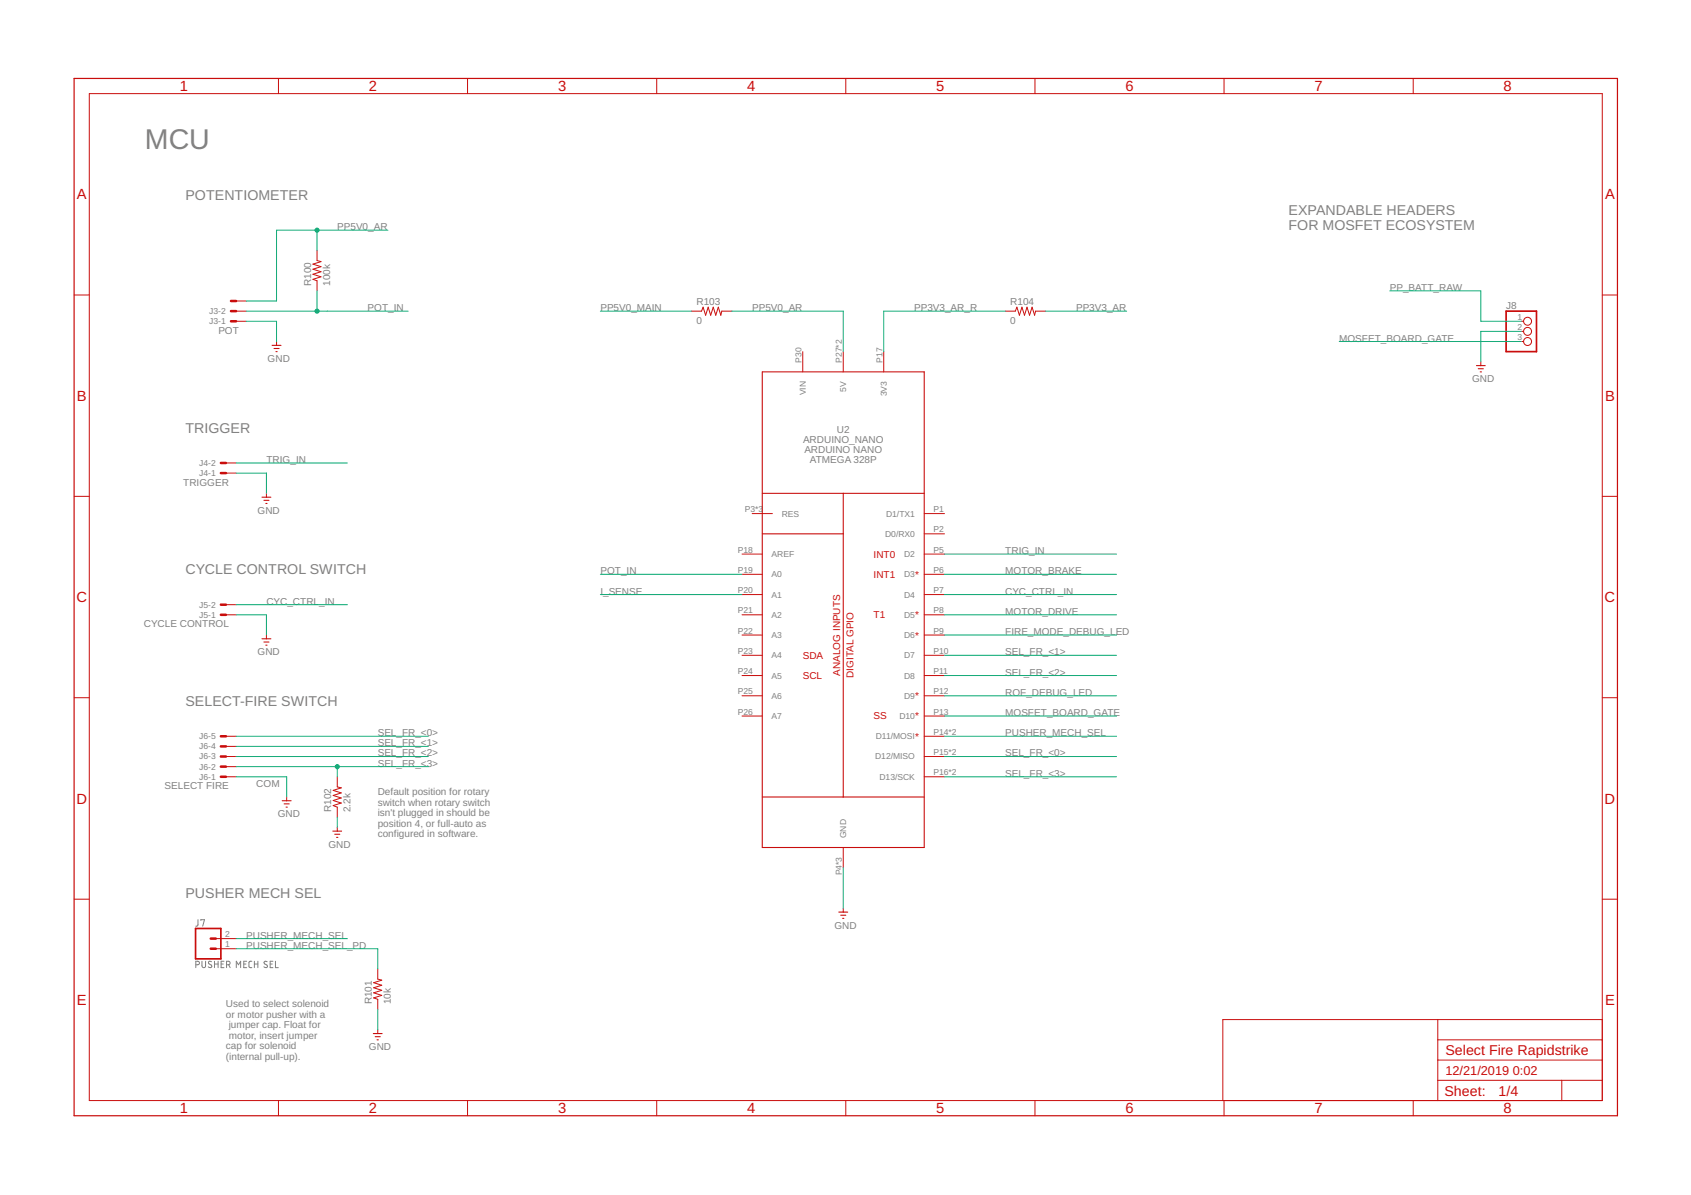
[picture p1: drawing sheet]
<svg xmlns="http://www.w3.org/2000/svg" width="297mm" height="210mm" viewBox="0 0 297 210" stroke-linecap="round" stroke-linejoin="round" font-family="sans-serif">
<g fill="none" stroke="#808080" stroke-width=".18">
<path d="M34.4 169.5l.6-.1v-.4l-.6-.2v1.2M34.8 161.5v1l-.4 .2M35.3 161.7v-.2h.6l-.3 1.2M35.5 168.8v.9l.2 .3 .4-.2v-1M37.1 168.9l-.3-.1-.2 .3 .6 .5a.32 .32 0 0 1-.2 .4 .32 .32 0 0 1-.4-.2M37.7 168.8v1.2M37.7 169.3h.6M38.3 168.8v1.2M38.8 169.3h.4M39.3 168.8h-.5v1.2h.5M39.8 169.5h.3a.31 .31 0 0 0 .3-.3 .31 .31 0 0 0-.3-.4h-.3v1.2M40.2 169.5l.2 .5"/>
<path d="M41.5 170v-1.2l.4 .7 .4-.7v1.2M42.8 169.3h.4M43.3 168.8h-.5v1.2h.5M44.2 168.8l-.3 .1-.2 .2 .1 .8 .4 .1M44.7 169.3h.6M44.7 168.8v1.2M45.3 168.8v1.2M46.9 168.9l-.4-.1-.1 .3 .5 .5a.32 .32 0 0 1-.1 .4 .32 .32 0 0 1-.4-.2M47.5 169.3h.3M47.9 168.8h-.4v1.2h.4M48.4 168.8v1.2h.5"/>
</g>
<g fill="none" stroke="#c90d0c" stroke-width=".18">
<path d="M15.7 16.4h265.8v176.9h-265.8zM48.9 13.8v2.6M82.1 13.8v2.6M115.4 13.8v2.6M148.6 13.8v2.6M181.8 13.8v2.6M215 13.8v2.6M248.2 13.8v2.6M13 51.8h2.7M41.5 56.4h1.7M41.5 54.7h1.7M41.5 52.9h1.7"/>
<path d="M48.6 60v.7M55.7 44v1.8l.7 .2-1.4 .4 1.4 .4-1.4 .5 1.4 .4-1.4 .5 1.4 .4-1.4 .5 .7 .2v1.8M121.5 54.7h1.7l.3-.7 .5 1.4 .4-1.4 .4 1.4 .5-1.4 .4 1.4 .5-1.4 .4 1.4 .2-.7h1.8M176.6 54.7h1.8l.2-.7 .5 1.4 .4-1.4 .5 1.4 .4-1.4 .4 1.4 .5-1.4 .4 1.4 .2-.7h1.8M267.2 56.4h.4M267.2 58.2h.4M267.2 60h.4M281.5 51.8h2.6M141 61.8v3.5M148.1 61.8v3.5M155.2 61.8v3.5M260.1 63.5v.7"/>
<path d="M13 87.2h2.7M39.7 81.3h1.8M39.7 83.1h1.8M46.8 86.7v.6M130.3 97.3h3.6M132.1 90.2h3.6M162.3 97.3h3.6M162.3 90.2h3.6M162.3 93.8h3.6M281.5 87.2h2.6M39.7 108h1.8M39.7 106.2h1.8"/>
<path d="M46.8 111.5v.7M130.3 100.9h3.6M130.3 104.4h3.6M130.3 108h3.6M130.3 111.5h3.6M130.3 115.1h3.6M130.3 118.7h3.6M162.3 100.9h3.6M162.3 104.4h3.6M162.3 108h3.6M162.3 111.5h3.6M162.3 115.1h3.6"/>
<path d="M162.3 118.7h3.6M13 122.6h2.7M39.7 129.3h1.8M39.7 132.9h1.8M39.7 136.4h1.8M39.7 134.7h1.8M39.7 131.1h1.8M50.4 140v.7M59.2 136.4v1.8l.7 .2-1.4 .4 1.4 .5-1.4 .4 1.4 .5-1.4 .4 1.4 .5-1.4 .4 .7 .3v1.8M130.3 122.2h3.6M130.3 125.8h3.6M162.3 122.2h3.6"/>
<path d="M162.3 125.8h3.6M162.3 129.3h3.6M162.3 132.9h3.6M162.3 136.4h3.6M281.5 122.6h2.6M13 157.9h2.7M59.2 145.3v.7M148.1 148.9v3.5M148.1 159.5v.7M281.5 157.9h2.6M37.9 166.6h3.6M37.9 164.9h3.6"/>
<path d="M66.4 170.2v1.8l.7 .2-1.5 .4 1.5 .5-1.5 .4 1.5 .4-1.5 .5 1.5 .4-1.5 .5 .8 .2v1.8M252.6 179.1v14.2M281.5 179.1h-66.7v14.2M48.9 193.3v2.7M66.4 180.9v.6M82.1 193.3v2.7M115.4 193.3v2.7M148.6 193.3v2.7M181.8 193.3v2.7M215 193.3v2.7M248.2 193.3v2.7M252.6 189.8h28.9"/>
<path d="M252.6 186.2h28.9M252.6 182.6h28.9M274.3 189.8v3.5"/>
<circle cx="268.3" cy="58.2" r=".7"/>
<circle cx="268.3" cy="56.4" r=".7"/>
<circle cx="268.3" cy="60" r=".7"/>
</g>
<path d="M13 13.8h271.1v182.2h-271.1z" fill="none" stroke="#c90d0c" stroke-width=".21"/>
<g fill="none" stroke="#c90d0c" stroke-width=".19">
<path d="M47.8 60.7h1.6M48.1 61.2h.9M48.5 61.8h.2M133.9 65.3h28.4v83.6h-28.4zM259.4 64.2h1.5M259.7 64.8h.9M260 65.3h.2M46 87.3h1.6M46.4 87.9h.8M46.7 88.4h.2M133.9 93.8h14.2M133.9 86.7h28.4"/>
<path d="M148.1 86.7v53.3M46 112.2h1.6M46.4 112.8h.8M46.7 113.3h.2M133.9 140h28.4M49.6 140.7h1.5M49.9 141.2h.9M50.2 141.8h.3M58.5 146h1.5M58.8 146.5h.9M59.1 147.1h.3M147.3 160.2h1.6"/>
<path d="M147.7 160.8h.9M148 161.3h.2M65.6 181.5h1.5M65.9 182.1h.9M66.2 182.6h.3"/>
</g>
<g fill="none" stroke="#c90d0c" stroke-width=".44">
<path d="M40.6 56.4h.9M40.6 54.7h.9M40.6 52.9h.9M38.8 81.3h.9M38.8 83.1h.9M38.8 106.2h.9M38.8 108h.9M38.8 136.4h.9M38.8 134.7h.9M38.8 132.9h.9M38.8 131.1h.9M38.8 129.3h.9"/>
<path d="M37 164.9h.9M37 166.6h.9"/>
</g>
<path d="M264.6 54.7h5.3v7.1h-5.3zM34.4 163.1h4.4v5.3h-4.4z" fill="none" stroke="#c90d0c" stroke-width=".3"/>
<g fill="none" stroke="#0dab76" stroke-width=".18">
<path d="M43.2 54.7h28.5M43.2 56.4h5.4v3.6M55.7 40.4v3.6M55.7 51.1v3.6M68.1 40.4h-19.5v12.5h-5.4M105.5 54.7h16M128.6 54.7h19.5v7.1M176.6 54.7h-21.4v7.1M183.7 54.7h14.2M235.2 60h32M244.1 51.1h16v5.3h7.1M267.2 58.2h-7.1v5.3"/>
<path d="M41.5 81.3h19.5M41.5 83.1h5.3v3.6M165.9 97.3h30.2M41.5 106.2h19.5M41.5 108h5.3v3.5M105.5 100.9h24.8M105.5 104.4h24.8M165.9 100.9h30.2M165.9 104.4h30.2M165.9 108h30.2M165.9 118.7h30.2M165.9 115.1h30.2"/>
<path d="M165.9 111.5h30.2M41.5 134.7h33.7M41.5 136.4h8.9v3.6M41.5 132.9h33.7M41.5 131.1h33.7M41.5 129.3h33.7M59.2 134.7v1.7M165.9 136.4h30.2M165.9 132.9h30.2M165.9 129.3h30.2M165.9 125.8h30.2M165.9 122.2h30.2"/>
<path d="M59.2 143.6v1.7M148.1 152.4v7.1M41.5 166.6h24.9v3.6M41.5 164.9h19.5M66.4 177.3v3.6"/>
</g>
<g fill="#0dab76" stroke="#0dab76" stroke-width=".18">
<circle cx="55.7" cy="54.7" r=".36"/>
<circle cx="59.2" cy="134.7" r=".36"/>
<circle cx="55.7" cy="40.4" r=".36"/>
</g>
<text font-size="5" fill="#808080" x="25.5" y="26.2">MCU</text>
<g font-size="2.6" fill="#c90d0c">
<text x="31.6" y="16">1</text>
<text x="64.8" y="16">2</text>
<text x="98" y="16">3</text>
<text x="131.2" y="16">4</text>
<text x="164.5" y="16">5</text>
<text x="197.7" y="16">6</text>
<text x="230.9" y="16">7</text>
<text x="264.1" y="16">8</text>
<text x="13.5" y="35">A</text>
<text x="281.9" y="35">A</text>
<text x="13.5" y="70.4">B</text>
<text x="281.9" y="70.4">B</text>
<text x="13.4" y="105.8">C</text>
<text x="281.9" y="105.8">C</text>
<text x="13.4" y="141.2">D</text>
<text x="281.9" y="141.2">D</text>
<text x="13.5" y="176.5">E</text>
<text x="281.9" y="176.5">E</text>
<text x="31.6" y="195.6">1</text>
<text x="64.8" y="195.6">2</text>
<text x="98" y="195.6">3</text>
<text x="131.2" y="195.6">4</text>
<text x="164.5" y="195.6">5</text>
<text x="197.7" y="195.6">6</text>
<text x="230.9" y="195.6">7</text>
<text x="264.1" y="195.6">8</text>
</g>
<g font-size="2.5" fill="#808080">
<text x="32.6" y="35.1">POTENTIOMETER</text>
<text x="226.3" y="37.8">EXPANDABLE HEADERS</text>
<text x="226.3" y="40.4">FOR MOSFET ECOSYSTEM</text>
<text x="32.6" y="76">TRIGGER</text>
<text x="32.6" y="100.9">CYCLE CONTROL SWITCH</text>
<text x="32.6" y="124">SELECT-FIRE SWITCH</text>
<text x="32.6" y="157.8">PUSHER MECH SEL</text>
</g>
<g font-size="2.5" fill="#c90d0c">
<text x="253.9" y="185.3">Select Fire Rapidstrike</text>
<text x="253.7" y="192.5">Sheet:</text>
<text x="263.2" y="192.4">1/4</text>
</g>
<g font-size="2.2" fill="#c90d0c">
<text x="253.9" y="188.9">12/21/2019</text>
<text x="265.7" y="188.9">0:02</text>
</g>
<g font-size="1.8" fill="#808080">
<text x="59.2" y="40.4">PP5V0_AR</text>
<text x="54.6" y="50.2" transform="rotate(-90 54.6 50.2)">R100</text>
<text x="58" y="50.2" transform="rotate(-90 58 50.2)">100k</text>
<text x="122.3" y="53.6">R103</text>
<text x="177.5" y="53.6">R104</text>
<text x="244.1" y="51.1">PP_BATT_RAW</text>
<text x="38.4" y="58.7">POT</text>
<text x="64.6" y="54.7">POT_IN</text>
<text x="105.5" y="54.7">PP5V0_MAIN</text>
<text x="122.3" y="57">0</text>
<text x="132.1" y="54.7">PP5V0_AR</text>
<text x="160.6" y="54.7">PP3V3_AR_R</text>
<text x="177.5" y="57">0</text>
<text x="189" y="54.7">PP3V3_AR</text>
<text x="235.2" y="60">MOSFET_BOARD_GATE</text>
<text x="264.6" y="54.2">J8</text>
<text x="47" y="63.5">GND</text>
<text x="258.6" y="67.1">GND</text>
<text x="141.1" y="77.8">ARDUINO_NANO</text>
<text x="147" y="76">U2</text>
<text x="46.8" y="81.3">TRIG_IN</text>
<text x="141.3" y="79.5">ARDUINO NANO</text>
<text x="142.2" y="81.3">ATMEGA 328P</text>
<text x="32.2" y="85.3">TRIGGER</text>
<text x="45.2" y="90.2">GND</text>
<text x="105.5" y="100.9">POT_IN</text>
<text x="176.6" y="97.3">TRIG_IN</text>
<text x="176.6" y="100.9">MOTOR_BRAKE</text>
<text x="46.8" y="106.2">CYC_CTRL_IN</text>
<text x="105.5" y="104.4">I_SENSE</text>
<text x="176.6" y="104.4">CYC_CTRL_IN</text>
<text x="176.6" y="108">MOTOR_DRIVE</text>
<text x="25.3" y="110.2">CYCLE CONTROL</text>
<text x="176.6" y="111.5">FIRE_MODE_DEBUG_LED</text>
<text x="45.2" y="115.1">GND</text>
<text x="176.6" y="118.7">SEL_FR_&lt;2&gt;</text>
<text x="176.6" y="115.1">SEL_FR_&lt;1&gt;</text>
<text x="176.6" y="125.8">MOSFET_BOARD_GATE</text>
<text x="176.6" y="122.2">ROF_DEBUG_LED</text>
<text x="66.4" y="131.1">SEL_FR_&lt;1&gt;</text>
<text x="66.4" y="129.3">SEL_FR_&lt;0&gt;</text>
<text x="176.6" y="129.3">PUSHER_MECH_SEL</text>
<text x="66.4" y="134.7">SEL_FR_&lt;3&gt;</text>
<text x="66.4" y="132.9">SEL_FR_&lt;2&gt;</text>
<text x="176.6" y="136.4">SEL_FR_&lt;3&gt;</text>
<text x="176.6" y="132.9">SEL_FR_&lt;0&gt;</text>
<text x="28.9" y="138.7">SELECT FIRE</text>
<text x="45" y="138.2">COM</text>
<text x="48.8" y="143.5">GND</text>
<text x="58.2" y="142.7" transform="rotate(-90 58.2 142.7)">R102</text>
<text x="61.6" y="142.7" transform="rotate(-90 61.6 142.7)">2.2k</text>
<text x="66.4" y="139.6">Default position for rotary</text>
<text x="66.4" y="141.5">switch when rotary switch</text>
<text x="66.4" y="143.4">isn't plugged in should be</text>
<text x="57.7" y="148.9">GND</text>
<text x="66.4" y="145.2">position 4, or full-auto as</text>
<text x="66.4" y="147.1">configured in software.</text>
<text x="43.2" y="164.9">PUSHER_MECH_SEL</text>
<text x="43.2" y="166.7">PUSHER_MECH_SEL_PD</text>
<text x="146.6" y="163.1">GND</text>
<text x="39.7" y="176.9">Used to select solenoid</text>
<text x="39.7" y="178.8">or motor pusher with a</text>
<text x="65.3" y="176.4" transform="rotate(-90 65.3 176.4)">R101</text>
<text x="68.7" y="176.4" transform="rotate(-90 68.7 176.4)">10k</text>
<text x="39.7" y="184.3">cap for solenoid</text>
<text x="40.2" y="180.6">jumper cap. Float for</text>
<text x="40.2" y="182.5">motor, insert jumper</text>
<text x="64.8" y="184.4">GND</text>
<text x="39.7" y="186.2">(internal pull-up).</text>
</g>
<g font-size="1.8" fill="#c90d0c">
<text x="153.5" y="97.9">INT0</text>
<text x="153.5" y="101.5">INT1</text>
<text x="160.7" y="101.5">*</text>
<text x="153.5" y="108.6">T1</text>
<text x="160.7" y="108.6">*</text>
<text x="160.7" y="112.2">*</text>
<text x="141" y="115.7">SDA</text>
<text x="141" y="119.3">SCL</text>
<text x="147.6" y="118.7" transform="rotate(-90 147.6 118.7)">ANALOG INPUTS</text>
<text x="149.9" y="119.1" transform="rotate(-90 149.9 119.1)">DIGITAL GPIO</text>
<text x="160.7" y="122.8">*</text>
<text x="153.5" y="126.4">SS</text>
<text x="160.7" y="126.4">*</text>
<text x="160.7" y="129.9">*</text>
</g>
<g font-size="1.5" fill="#808080">
<text x="36.8" y="57">J3-1</text>
<text x="36.8" y="55.2">J3-2</text>
<text x="266.6" y="56.2">1</text>
<text x="266.6" y="58">2</text>
<text x="266.6" y="59.7">3</text>
<text x="140.8" y="63.7" transform="rotate(-90 140.8 63.7)">P30</text>
<text x="147.9" y="63.7" transform="rotate(-90 147.9 63.7)">P27*2</text>
<text x="155" y="63.7" transform="rotate(-90 155 63.7)">P17</text>
<text x="141.5" y="69.5" transform="rotate(-90 141.5 69.5)">VIN</text>
<text x="148.7" y="68.8" transform="rotate(-90 148.7 68.8)">5V</text>
<text x="155.8" y="69.6" transform="rotate(-90 155.8 69.6)">3V3</text>
<text x="35" y="81.8">J4-2</text>
<text x="35" y="83.6">J4-1</text>
<text x="130.8" y="90">P3*3</text>
<text x="164" y="90">P1</text>
<text x="137.3" y="90.7">RES</text>
<text x="155.5" y="94.3">D0/RX0</text>
<text x="155.7" y="90.7">D1/TX1</text>
<text x="164" y="93.5">P2</text>
<text x="129.6" y="100.6">P19</text>
<text x="129.6" y="97.1">P18</text>
<text x="135.5" y="101.4">A0</text>
<text x="135.5" y="97.9">AREF</text>
<text x="158.8" y="97.8">D2</text>
<text x="158.8" y="101.4">D3</text>
<text x="164" y="97.1">P5</text>
<text x="164" y="100.6">P6</text>
<text x="35" y="106.7">J5-2</text>
<text x="129.6" y="104.2">P20</text>
<text x="129.6" y="107.7">P21</text>
<text x="135.5" y="105">A1</text>
<text x="158.8" y="105">D4</text>
<text x="164" y="104.2">P7</text>
<text x="164" y="107.7">P8</text>
<text x="35" y="108.5">J5-1</text>
<text x="129.6" y="111.3">P22</text>
<text x="135.5" y="108.5">A2</text>
<text x="135.5" y="112.1">A3</text>
<text x="158.8" y="108.5">D5</text>
<text x="158.8" y="112.1">D6</text>
<text x="164" y="111.3">P9</text>
<text x="129.6" y="114.9">P23</text>
<text x="129.6" y="118.4">P24</text>
<text x="135.5" y="115.6">A4</text>
<text x="135.5" y="119.2">A5</text>
<text x="158.8" y="115.6">D7</text>
<text x="158.8" y="119.2">D8</text>
<text x="164" y="114.9">P10</text>
<text x="164" y="118.4">P11</text>
<text x="129.6" y="122">P25</text>
<text x="129.6" y="125.5">P26</text>
<text x="135.5" y="122.7">A6</text>
<text x="158.8" y="122.7">D9</text>
<text x="164" y="122">P12</text>
<text x="164" y="125.5">P13</text>
<text x="35" y="131.6">J6-4</text>
<text x="35" y="129.8">J6-5</text>
<text x="135.5" y="126.3">A7</text>
<text x="153.8" y="129.8">D11/MOSI</text>
<text x="158" y="126.3">D10</text>
<text x="164" y="129.1">P14*2</text>
<text x="35" y="137">J6-1</text>
<text x="35" y="135.2">J6-2</text>
<text x="35" y="133.4">J6-3</text>
<text x="153.7" y="133.4">D12/MISO</text>
<text x="154.5" y="137">D13/SCK</text>
<text x="164" y="132.6">P15*2</text>
<text x="164" y="136.2">P16*2</text>
<text x="148.7" y="147.2" transform="rotate(-90 148.7 147.2)">GND</text>
<text x="147.9" y="153.7" transform="rotate(-90 147.9 153.7)">P4*3</text>
<text x="39.5" y="166.4">1</text>
<text x="39.5" y="164.6">2</text>
</g>
</svg>
